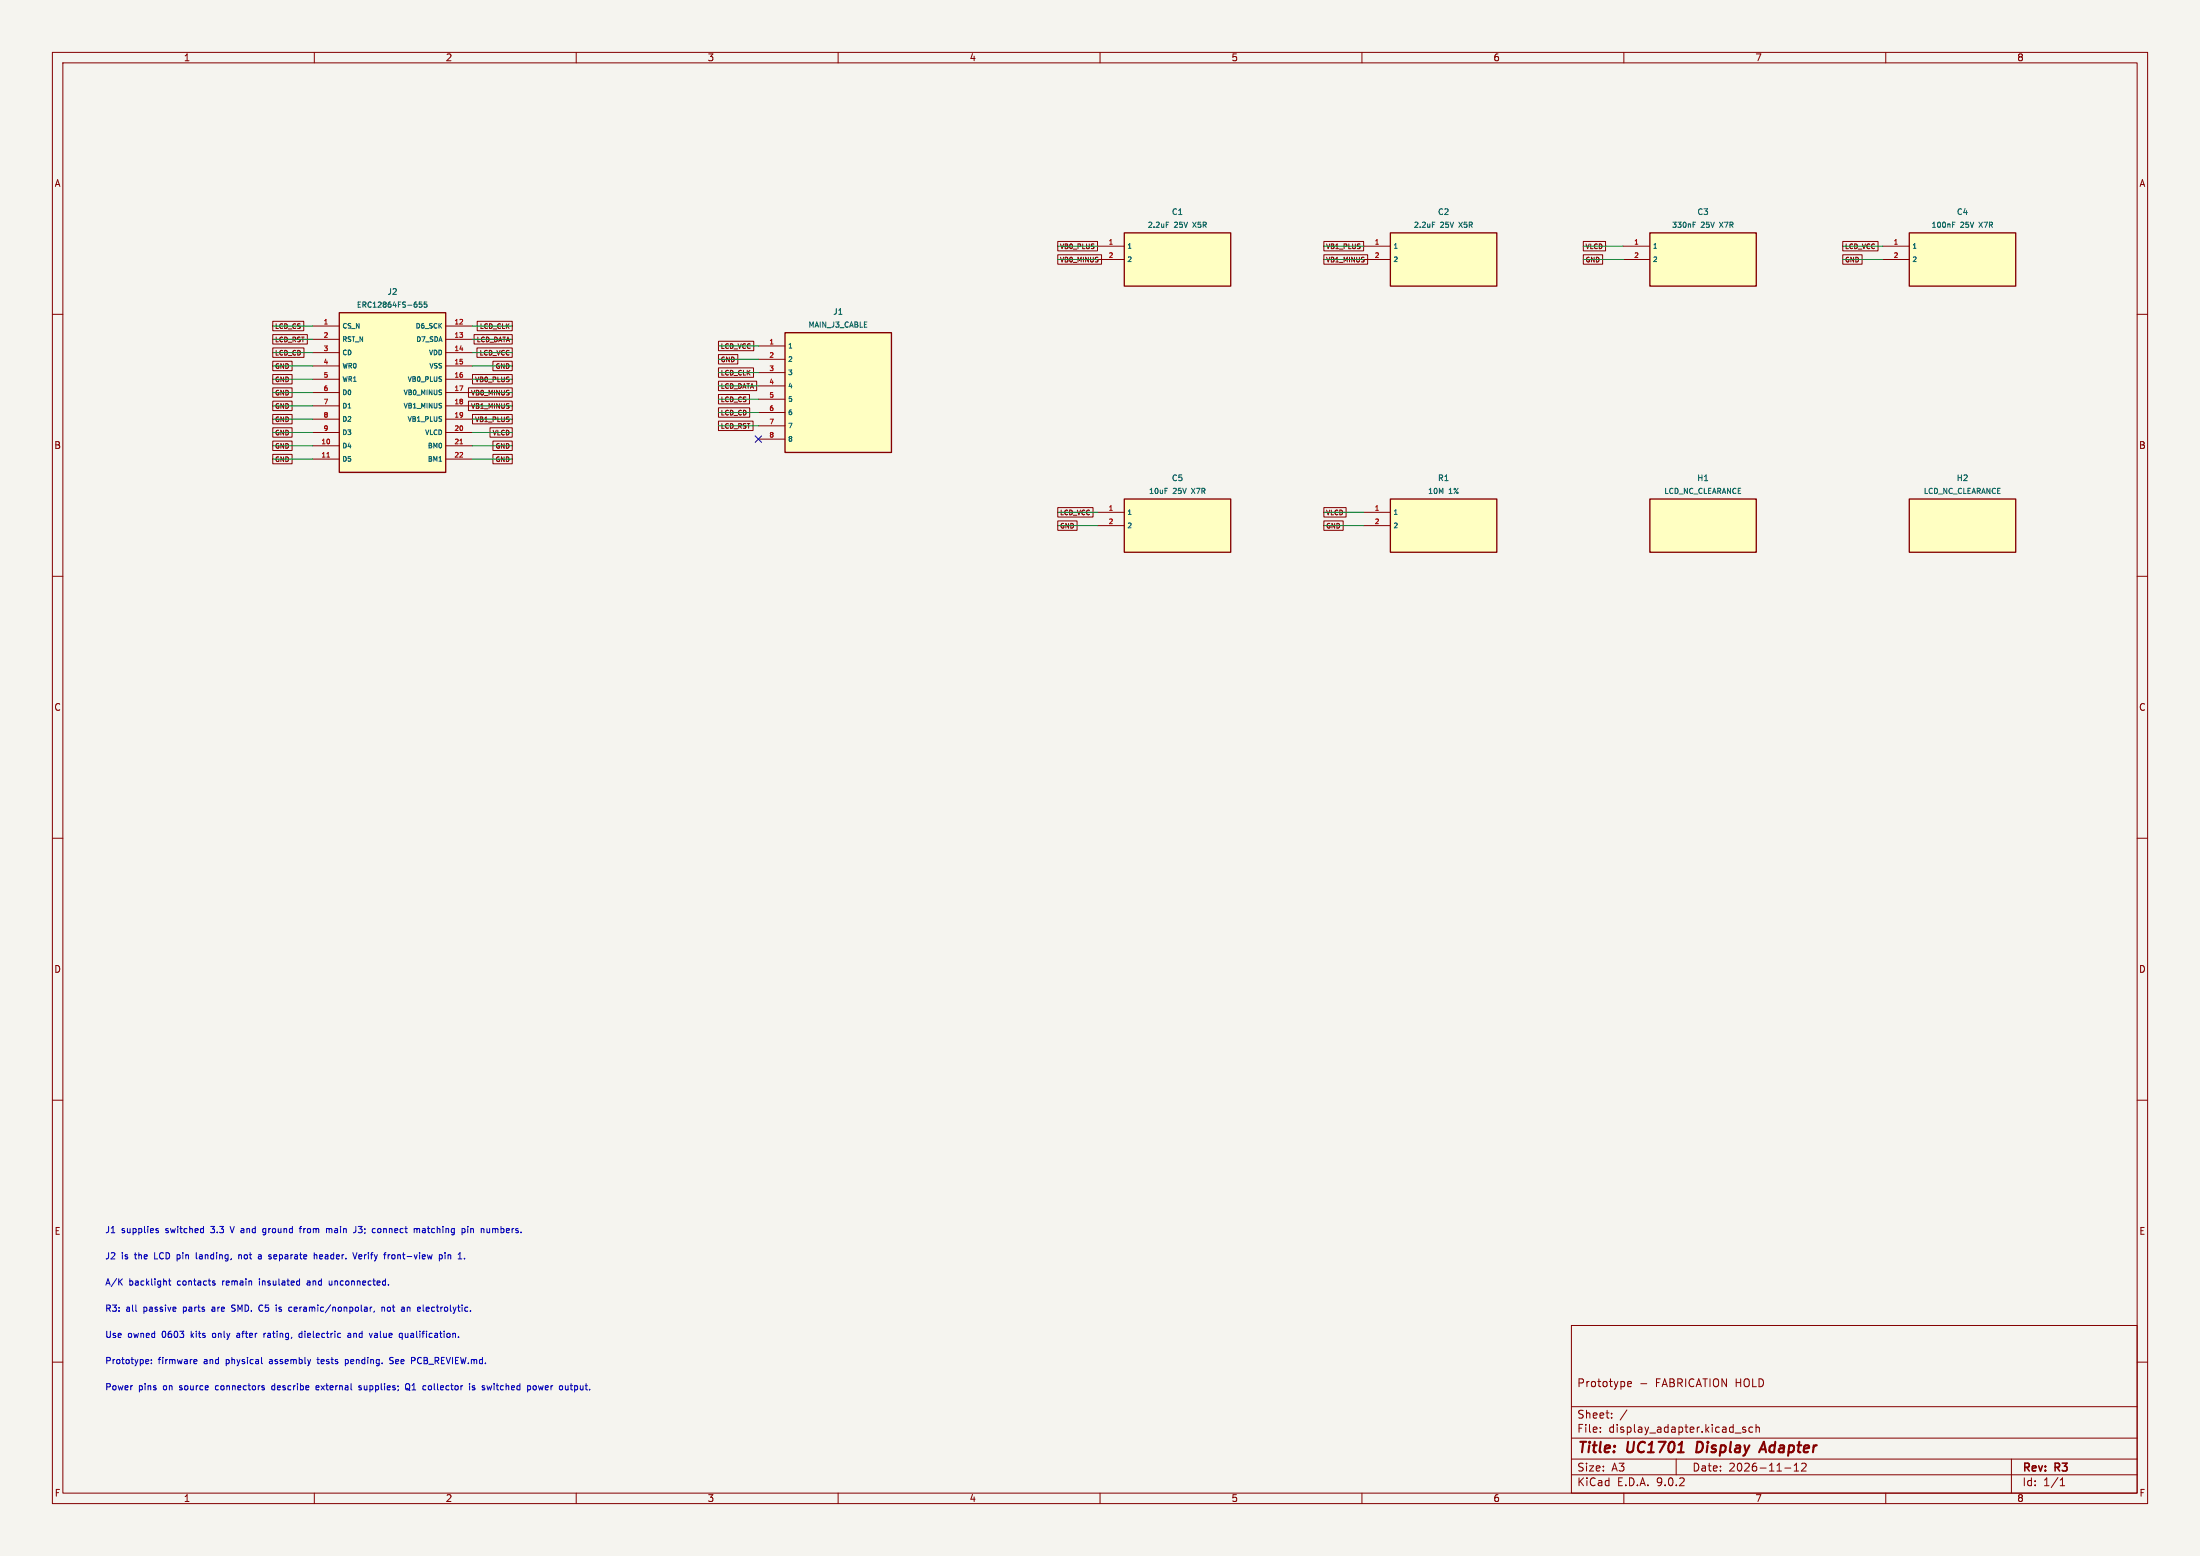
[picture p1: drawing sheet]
<svg xmlns="http://www.w3.org/2000/svg" width="420mm" height="297mm" viewBox="0 0 420 297" stroke-linecap="round" stroke-linejoin="round" font-family="sans-serif">
<path d="M0 0h420v297h-420z" fill="#f5f4ef" stroke="#f5f4ef" stroke-width=".19"/>
<g fill="none" stroke="#840000" stroke-width=".19">
<path d="M10 10h400v277h-400zM12 12h396v273h-396zM60 10v2M110 10v2M160 10v2M210 10v2M260 10v2M310 10v2M360 10v2M10 60h2M408 60h2M10 110h2"/>
<path d="M408 110h2M10 160h2M408 160h2M10 210h2M408 210h2M300 253h108v32h-108zM10 260h2M300 278.5h108M300 274.5h108M300 268.5h108M305.5 273.2v.2M305.5 272.5v.1"/>
<path d="M307.7 270.5v.2M307.7 269.8v.1M310.6 269.1l-1.3 1.9M310.7 264.2l.7-.2v-.2l-.5-.1-.2 .2 .1 .7h.6M313.2 264.1h1.2M320 278.5v3M331.2 273.5h1.2M333.2 272.5l-.3-.1-.2 .2v.2l.5 .2v.3h-.5M334.6 272.5l-.4-.1-.3 .3 .1 .6h.6M335.2 272.5l.2-.1 .4 .1 .1 .9M335.2 271.9v1.5M342.5 279.7l.4-.4v1.5"/>
<path d="M344.7 279.4v.5l-.8 .9h.9M384 278.5v6.5M408 260h2M60 285v2M110 285v2M160 285v2M210 285v2M260 285v2M300 281.5h108M310 285v2M340.7 280.2h1.2M342.5 280.8h.9"/>
<path d="M360 285v2M393.3 283.6h.9M393.3 282.5l.4-.4v1.5"/>
</g>
<path d="M324.1 275.2l-.3 2h.5M335.8 277.2l.9-2 .4 2M336.1 276.6h.9" fill="none" stroke="#840000" stroke-width=".4"/>
<path d="M265.4 44.5h20.3v10.1h-20.3z" fill="#ffffc2"/>
<path d="M265.4 44.5h20.3v10.1h-20.3z" fill="none" stroke="#840000" stroke-width=".25"/>
<path d="M260.3 47h5.1M260.3 49.5h5.1" fill="none" stroke="#840000" stroke-width=".19"/>
<path d="M273.4 42.4h.5" fill="none" stroke="#006464" stroke-width=".19"/>
<path d="M64.8 59.7h20.3v30.5h-20.3z" fill="#ffffc2"/>
<path d="M64.8 59.7h20.3v30.5h-20.3z" fill="none" stroke="#840000" stroke-width=".25"/>
<g fill="none" stroke="#840000" stroke-width=".19">
<path d="M59.7 62.2h5.1M59.7 64.8h5.1M59.7 67.3h5.1M59.7 69.9h5.1M59.7 72.4h5.1M59.7 74.9h5.1M59.7 77.5h5.1M85.1 62.2h5.1M85.1 64.8h5.1M85.1 67.3h5.1M85.1 69.9h5.1M85.1 72.4h5.1"/>
<path d="M85.1 74.9h5.1M85.1 77.5h5.1M59.7 80h5.1M59.7 82.6h5.1M59.7 85.1h5.1M59.7 87.6h5.1M85.1 80h5.1M85.1 82.6h5.1M85.1 85.1h5.1M85.1 87.6h5.1"/>
</g>
<path d="M62.4 87.3h.5M87.8 84.7h.5" fill="none" stroke="#a90000" stroke-width=".19"/>
<path d="M80.5 57.6h-.5v.5h.5v.4h-.5M81.5 57.6h-.5v.5h.4l.1 .4h-.5M83.8 88h.5" fill="none" stroke="#006464" stroke-width=".19"/>
<path d="M149.9 63.5h20.3v22.9h-20.3z" fill="#ffffc2"/>
<path d="M149.9 63.5h20.3v22.9h-20.3z" fill="none" stroke="#840000" stroke-width=".25"/>
<path d="M144.8 66h5.1M144.8 68.6h5.1M144.8 71.1h5.1M144.8 73.7h5.1M144.8 76.2h5.1M144.8 78.7h5.1M144.8 81.3h5.1M144.8 83.8h5.1" fill="none" stroke="#840000" stroke-width=".19"/>
<path d="M214.6 95.3h20.3v10.1h-20.3z" fill="#ffffc2"/>
<path d="M214.6 95.3h20.3v10.1h-20.3z" fill="none" stroke="#840000" stroke-width=".25"/>
<path d="M209.5 97.8h5.1M209.5 100.3h5.1" fill="none" stroke="#840000" stroke-width=".19"/>
<path d="M222.4 93.2h.5" fill="none" stroke="#006464" stroke-width=".19"/>
<path d="M214.6 44.5h20.3v10.1h-20.3z" fill="#ffffc2"/>
<path d="M214.6 44.5h20.3v10.1h-20.3z" fill="none" stroke="#840000" stroke-width=".25"/>
<path d="M209.5 47h5.1M209.5 49.5h5.1" fill="none" stroke="#840000" stroke-width=".19"/>
<path d="M222.6 42.4h.5" fill="none" stroke="#006464" stroke-width=".19"/>
<path d="M265.4 95.3h20.3v10.1h-20.3z" fill="#ffffc2"/>
<path d="M265.4 95.3h20.3v10.1h-20.3z" fill="none" stroke="#840000" stroke-width=".25"/>
<path d="M260.3 97.8h5.1M260.3 100.3h5.1" fill="none" stroke="#840000" stroke-width=".19"/>
<path d="M364.5 44.5h20.3v10.1h-20.3z" fill="#ffffc2"/>
<path d="M364.5 44.5h20.3v10.1h-20.3z" fill="none" stroke="#840000" stroke-width=".25"/>
<path d="M359.4 47h5.1M359.4 49.5h5.1" fill="none" stroke="#840000" stroke-width=".19"/>
<path d="M372.7 42.9h.4M372.7 42.4h.5" fill="none" stroke="#006464" stroke-width=".19"/>
<path d="M315 95.3h20.3v10.1h-20.3z" fill="#ffffc2"/>
<path d="M315 95.3h20.3v10.1h-20.3z" fill="none" stroke="#840000" stroke-width=".25"/>
<path d="M315 44.5h20.3v10.1h-20.3z" fill="#ffffc2"/>
<path d="M315 44.5h20.3v10.1h-20.3z" fill="none" stroke="#840000" stroke-width=".25"/>
<path d="M309.9 47h5.1M309.9 49.5h5.1" fill="none" stroke="#840000" stroke-width=".19"/>
<path d="M323.2 42.9h.3M323.2 42.4h.5" fill="none" stroke="#006464" stroke-width=".19"/>
<path d="M364.5 95.3h20.3v10.1h-20.3z" fill="#ffffc2"/>
<path d="M364.5 95.3h20.3v10.1h-20.3z" fill="none" stroke="#840000" stroke-width=".25"/>
<g fill="none" stroke="#840000" stroke-width=".19">
<path d="M201.9 46.1h7.6v1.8h-7.6zM201.9 48.6h8.4v1.8h-8.4zM252.7 46.1h7.6v1.8h-7.6zM252.7 48.6h8.4v1.8h-8.4zM302.3 48.6h3.6v1.8h-3.6zM302.3 46.1h4.2v1.8h-4.2zM351.8 46.1h6.7v1.8h-6.7zM351.8 48.6h3.7v1.8h-3.7zM52.1 61.3h5.9v1.8h-5.9zM52.1 79.1h3.7v1.8h-3.7zM52.1 76.6h3.7v1.8h-3.7zM52.1 74h3.7v1.8h-3.7z"/>
<path d="M52.1 71.5h3.7v1.8h-3.7zM52.1 63.9h6.6v1.8h-6.6zM52.1 66.4h5.9v1.8h-5.9zM52.1 68.9h3.7v1.9h-3.7zM89.4 76.6h8.4v1.8h-8.4zM89.4 74h8.4v1.8h-8.4zM90.2 79.1h7.6v1.8h-7.6zM90.2 71.5h7.6v1.8h-7.6zM90.5 63.9h7.3v1.8h-7.3zM91.1 66.4h6.7v1.8h-6.7zM91.1 61.3h6.7v1.8h-6.7zM94.1 68.9h3.7v1.9h-3.7z"/>
<path d="M137.2 70.2h6.6v1.8h-6.6zM137.2 77.8h5.9v1.8h-5.9zM137.2 75.3h5.9v1.8h-5.9zM137.2 72.8h7.2v1.8h-7.2zM137.2 67.7h3.6v1.8h-3.6zM137.2 65.1h6.7v1.8h-6.7zM52.1 84.2h3.7v1.8h-3.7zM52.1 86.7h3.7v1.8h-3.7zM52.1 81.6h3.7v1.9h-3.7zM93.5 81.6h4.3v1.9h-4.3zM94.1 86.7h3.7v1.8h-3.7zM94.1 84.2h3.7v1.8h-3.7z"/>
<path d="M137.2 80.4h6.6v1.8h-6.6zM201.9 96.9h6.8v1.8h-6.8zM201.9 99.4h3.7v1.8h-3.7zM252.7 96.9h4.3v1.8h-4.3zM252.7 99.4h3.7v1.8h-3.7z"/>
</g>
<g fill="none" stroke="#009600" stroke-width=".19">
<path d="M201.9 49.5h7.6M201.9 47h7.6M252.7 49.5h7.6M252.7 47h7.6M302.3 49.5h7.6M302.3 47h7.6M351.8 49.5h7.6M351.8 47h7.6M52.1 62.2h7.6M52.1 64.8h7.6M52.1 67.3h7.6M52.1 77.5h7.6"/>
<path d="M52.1 74.9h7.6M52.1 69.9h7.6M52.1 72.4h7.6M90.2 62.2h7.6M90.2 64.8h7.6M90.2 67.3h7.6M90.2 77.5h7.6M90.2 74.9h7.6M90.2 69.9h7.6M90.2 72.4h7.6M137.2 66h7.6M137.2 68.6h7.6"/>
<path d="M137.2 78.7h7.6M137.2 76.2h7.6M137.2 73.7h7.6M137.2 71.1h7.6M52.1 85.1h7.6M52.1 82.6h7.6M52.1 80h7.6M52.1 87.6h7.6M90.2 85.1h7.6M90.2 82.6h7.6M90.2 80h7.6M90.2 87.6h7.6"/>
<path d="M137.2 81.3h7.6M201.9 97.8h7.6M252.7 97.8h7.6M201.9 100.3h7.6M252.7 100.3h7.6"/>
</g>
<path d="M144.2 83.2l1.2 1.2M145.4 83.2l-1.2 1.2" fill="none" stroke="#000084" stroke-width=".19"/>
<g fill="none" stroke="#0000c2" stroke-width=".19">
<path d="M29.8 234.8l.4 .2 .1 .1-.2 .2-.3-.1M29.8 234.6h.4M37.5 239.1v1l.1 .2M38.7 234.5l.1 .1M38.8 234.1v1.2M38.8 235.2l-.1 .1M43.9 234.1l.4 1.2M45.6 239.5v.8M46 239.6h-.4M49.4 239.6h.4l.1 .7M49.9 239.8l-.5 .1M50.2 235.6h.4"/>
<path d="M50.6 234.5l-.3 .1-.1 .1v.5l.4 .1M57.1 234.5h.5M57.6 234.1l-.3 .2v1M60 239.6h.4l.1 .7M60 239.1v1.2M61.2 239.5l-.2 .2v.4l.2 .2M61.6 239.8l-.6 .1M62.3 234.6l.4-.1 .1 .2M62.3 234.5v.8M62.8 234.7v.6M63.3 234.6l-.3-.1-.2 .2M67.4 239.1l.4 1.2 .4-1.2"/>
<path d="M67.9 234.1v.9l-.1 .2M68.4 235.2l.5 .1M68.4 234.1h.7M68.9 239.5l-.4 .2 .1 .5 .3 .1M69.1 239.8l-.6 .1M72.5 234.5l-.4 .2 .1 .5 .3 .1M74.4 239.5l-.3 .2M74.9 239.6l-.1 .1 .1 .5M79.2 234.5l.4 .2M79.6 234.7l.2-.2 .2 .1 .1 .7M79.6 234.7v.6M83.9 239.6l.3-.1 .2 .2-.1 .5h-.4"/>
<path d="M83.9 239.5v1.2M85 239.1v.1M85 239.5v.8M85.5 239.5v.8M85.7 239.5l-.2 .1M88.3 234.5l.4 .1 .1 .1-.1 .5-.4 .1M89.3 234.1v.1M89.3 234.5v.8M89.9 234.5v.8M90 234.5l-.1 .1M93.5 235.2l-.4 .1M93.5 234.5v.8"/>
<path d="M22.8 244.6l.6 .7M23.4 244.1l-.7 .7M28 259.5l.3 .1 .1 .2-.6 .1M28.9 259.6v.1M32.2 244.5h.4M32.3 244.1v1l.3 .2M37.1 259.6l.3-.1 .2 .3-.6 .1M40.5 249.9v.3M40.6 244.6h.4M40.6 244.8l.5 .3-.1 .1-.3 .1M40.6 254.6v.6M44.2 250.2l.5 .1"/>
<path d="M44.7 249.1h-.3l-.2 .2 .1 .3 .4 .1M45.6 254.5l-.4 .1M45.6 254.8h-.2l-.2 .2v.2l.4 .1M49.4 240.2h.5M49.5 244.1v.1M49.5 244.5v.8M49.5 250.1l.4 .2M49.9 249.1l-.4 .2M50.4 254.5v.8M50.7 254.5l-.3 .2M51.5 259.9v.3M53.2 250.2l.4 .1"/>
<path d="M53.4 249.5l-.2 .2 .2 .2M55.6 249.5l.1 .1M55.7 250.2l-.1 .1M57.6 254.6l-.3-.1-.2 .2 .1 .5h.4M57.6 254.1v1.2M59 244.5l-.3 .1M59.1 244.8h-.3l-.2 .2 .1 .2 .4 .1M60.5 259.5h.5M60.7 259.1v1l.1 .2M62.8 244.5l.1 .7h.4M65.9 259.6h.5M65.9 259.5v1.2"/>
<path d="M66.4 254.6h.5l.1 .7M67 254.8l-.6 .2 .2 .3 .4-.1M70.7 249.5v.8M71 249.5l-.3 .2M71.5 250.2l-.1 .3M71.6 254.8l-.1 .2 .1 .3M71.6 254.5l-.1 .1M72.9 249.6h.5v.7M72.9 249.5v.8M74 249.6l-.1 .1 .1 .5M75.1 259.2l-.5-.1-.2 .2 .1 .3 .5 .2v.4l-.2 .1-.4-.1M76.7 254.5l.1 .1"/>
<path d="M76.8 254.5v1.2M76.8 255.2l-.1 .1M77.4 254.5v.6l.3 .2M77.8 249.5v.8M78.1 249.5l-.3 .1M79 259.1l.2 .2-.2 .4M80.8 250.1l.2 .2M28.3 260.2l-.3 .1M28.9 260.2v.1M37.1 260.2h.4M41.2 264.6v.6M49.9 260.1l.2 .2"/>
<path d="M50.3 264.9l.2 .2-.2 .2M50.3 264.5l.1 .1M52.3 264.5l-.3 .1-.1 .1v.5l.4 .1M60.8 264.6l-.3-.1-.2 .2 .1 .5h.4M60.9 264.8l-.6 .1M65.9 260.2h.5M69 264.6l-.3-.1-.2 .2 .1 .1 .4 .2v.2h-.5M77.5 264.3l.2-.2a.4 .4 0 0 1 .5 .4v.4a.4 .4 0 0 1-.4 .4 .4 .4 0 0 1-.4-.4zM77.6 265l.7 .4M81.9 264.6l-.1 .1 .1 .5M89.6 264.1v.1M89.6 264.5v.8"/>
<path d="M90.6 264.6l-.3-.1-.1 .2v.1l.4 .2v.2h-.4M93 264.5l.2 .8 .2-.6 .2 .6M101.1 264.5l.2 .2v.4l-.2 .2M101.9 264.6l.3-.1 .2 .2v.4l-.2 .2-.4-.2zM108.4 265.2h-.4M108.4 264.5v.8"/>
</g>
<g font-size="2.8" fill="#840000">
<text x="301" y="277.9">Title:</text>
<text x="310.6" y="277.9">UC1701</text>
<text x="324.7" y="277.9">Display</text>
<text x="337.8" y="277.9">Adapter</text>
</g>
<g font-size="2.1" fill="#840000">
<text x="301" y="265">Prototype</text>
<text x="316.1" y="265">FABRICATION HOLD</text>
<text x="301" y="273.7">File:</text>
<text x="301" y="271">Sheet:</text>
<text x="307.1" y="273.7">display_adapter.kicad_sch</text>
<text x="301" y="281.1">Size:</text>
<text x="307.6" y="281.1">A3</text>
<text x="323" y="281.1">Date:</text>
<text x="330" y="281.1">2026-11-12</text>
<text x="386" y="281.3">Rev:</text>
<text x="392.4" y="281.3">R3</text>
<text x="301" y="283.9">KiCad</text>
<text x="308.7" y="283.9">E.D.A.</text>
<text x="316.3" y="283.9">9.0.2</text>
<text x="386" y="283.9">Id:</text>
<text x="390.1" y="283.9">1/1</text>
</g>
<g font-size="1.8" fill="#840000">
<text x="35" y="11.9">1</text>
<text x="85" y="11.9">2</text>
<text x="135" y="11.9">3</text>
<text x="185" y="11.9">4</text>
<text x="235" y="11.9">5</text>
<text x="285" y="11.9">6</text>
<text x="335" y="11.9">7</text>
<text x="385" y="11.9">8</text>
<text x="10.3" y="35.9">A</text>
<text x="408.3" y="35.9">A</text>
<text x="10.3" y="85.9">B</text>
<text x="408.2" y="85.9">B</text>
<text x="10.3" y="135.9">C</text>
<text x="408.2" y="135.9">C</text>
<text x="10.3" y="185.9">D</text>
<text x="408.2" y="185.9">D</text>
<text x="10.3" y="235.9">E</text>
<text x="408.3" y="235.9">E</text>
<text x="10.3" y="285.9">F</text>
<text x="35" y="286.9">1</text>
<text x="85" y="286.9">2</text>
<text x="135" y="286.9">3</text>
<text x="185" y="286.9">4</text>
<text x="235" y="286.9">5</text>
<text x="285" y="286.9">6</text>
<text x="335" y="286.9">7</text>
<text x="385" y="286.9">8</text>
<text x="408.3" y="285.9">F</text>
</g>
<g font-size="1.7" fill="#0000c2">
<text x="20" y="235.6">J1</text>
<text x="23.2" y="235.6">supplies</text>
<text x="31.7" y="235.6">switched</text>
<text x="40.6" y="235.6">3.3</text>
<text x="44.6" y="235.6">V and</text>
<text x="51.1" y="235.6">ground</text>
<text x="58.4" y="235.6">from</text>
<text x="63.7" y="235.6">main</text>
<text x="69.2" y="235.6">J3;</text>
<text x="72.9" y="235.6">connect</text>
<text x="81.1" y="235.6">matching</text>
<text x="90.4" y="235.6">pin</text>
<text x="94.3" y="235.6">numbers.</text>
<text x="20" y="245.6">A/K</text>
<text x="20" y="240.6">J2</text>
<text x="23.2" y="240.6">is</text>
<text x="24.6" y="245.6">backlight</text>
<text x="25.9" y="240.6">the</text>
<text x="29.8" y="240.6">LCD pin</text>
<text x="34" y="245.6">contacts</text>
<text x="38.2" y="240.6">landing,</text>
<text x="42.8" y="245.6">remain</text>
<text x="46.5" y="240.6">not</text>
<text x="50" y="245.6">insulated</text>
<text x="50.5" y="240.6">a</text>
<text x="52.7" y="240.6">separate</text>
<text x="59.4" y="245.6">and</text>
<text x="61.6" y="240.6">header.</text>
<text x="63.8" y="245.6">unconnected.</text>
<text x="69.3" y="240.6">Verify</text>
<text x="75.4" y="240.6">front-view</text>
<text x="86.1" y="240.6">pin</text>
<text x="20" y="250.6">R3:</text>
<text x="24" y="250.6">all</text>
<text x="27.5" y="250.6">passive</text>
<text x="35.3" y="250.6">parts</text>
<text x="41" y="250.6">are</text>
<text x="45" y="250.6">SMD.</text>
<text x="50.4" y="250.6">C5</text>
<text x="53.9" y="250.6">is</text>
<text x="56.5" y="250.6">ceramic/nonpolar,</text>
<text x="74.5" y="250.6">not</text>
<text x="78.5" y="250.6">an</text>
<text x="81.8" y="250.6">electrolytic.</text>
<text x="20" y="255.6">Use</text>
<text x="24.4" y="255.6">owned</text>
<text x="31.1" y="255.6">0603</text>
<text x="36.8" y="255.6">kits</text>
<text x="41.1" y="255.6">only</text>
<text x="45.9" y="255.6">after</text>
<text x="51.3" y="255.6">rating,</text>
<text x="58.3" y="255.6">dielectric</text>
<text x="67.8" y="255.6">and</text>
<text x="72.2" y="255.6">value</text>
<text x="78.1" y="255.6">qualification.</text>
<text x="20" y="260.6">Prototype:</text>
<text x="30.2" y="260.6">firmware</text>
<text x="39.1" y="260.6">and</text>
<text x="43.5" y="260.6">physical</text>
<text x="52" y="260.6">assembly</text>
<text x="61.4" y="260.6">tests</text>
<text x="66.8" y="260.6">pending.</text>
<text x="75.6" y="260.6">See</text>
<text x="79.9" y="260.6">PCB_REVIEW.md.</text>
<text x="20" y="265.6">Power</text>
<text x="26.4" y="265.6">pins</text>
<text x="31.3" y="265.6">on</text>
<text x="34.6" y="265.6">source</text>
<text x="41.7" y="265.6">connectors</text>
<text x="52.6" y="265.6">describe</text>
<text x="61.3" y="265.6">external</text>
<text x="69.7" y="265.6">supplies;</text>
<text x="78.8" y="265.6">Q1</text>
<text x="82.4" y="265.6">collector</text>
<text x="91.4" y="265.6">is</text>
<text x="94.1" y="265.6">switched</text>
<text x="102.9" y="265.6">power</text>
<text x="109.3" y="265.6">output.</text>
</g>
<g font-size="1.5" fill="#006464">
<text x="223.6" y="41.2">C1</text>
<text x="274.4" y="41.2">C2</text>
<text x="323.9" y="41.2">C3</text>
<text x="373.5" y="41.2">C4</text>
<text x="73.9" y="56.5">J2</text>
<text x="159" y="60.3">J1</text>
<text x="223.6" y="92">C5</text>
<text x="274.4" y="92">R1</text>
<text x="323.9" y="92">H1</text>
<text x="373.4" y="92">H2</text>
</g>
<g font-size="1.4" fill="#006464">
<text x="219" y="43.7">2.2uF</text>
<text x="224.2" y="43.7">25V</text>
<text x="227.9" y="43.7">X5R</text>
<text x="269.8" y="43.7">2.2uF</text>
<text x="275" y="43.7">25V</text>
<text x="278.7" y="43.7">X5R</text>
<text x="319.1" y="43.7">330nF</text>
<text x="324.7" y="43.7">25V</text>
<text x="328.5" y="43.7">X7R</text>
<text x="368.6" y="43.7">100nF</text>
<text x="374.3" y="43.7">25V</text>
<text x="378" y="43.7">X7R</text>
<text x="68" y="58.9">ERC12864FS-655</text>
<text x="154.2" y="62.7">MAIN_J3_CABLE</text>
<text x="219.2" y="94.5">10uF</text>
<text x="223.9" y="94.5">25V</text>
<text x="227.7" y="94.5">X7R</text>
<text x="272.5" y="94.5">10M</text>
<text x="276.6" y="94.5">1%</text>
<text x="317.6" y="94.5">LCD_NC_CLEARANCE</text>
<text x="367.1" y="94.5">LCD_NC_CLEARANCE</text>
</g>
<g font-size="1.3" fill="#840000">
<text x="202.3" y="47.7">VB0_PLUS</text>
<text x="253.1" y="47.7">VB1_PLUS</text>
<text x="302.6" y="47.7">VLCD</text>
<text x="352.1" y="47.7">LCD_VCC</text>
<text x="202.3" y="50.3">VB0_MINUS</text>
<text x="253.1" y="50.3">VB1_MINUS</text>
<text x="302.6" y="50.3">GND</text>
<text x="352.1" y="50.3">GND</text>
<text x="52.4" y="63">LCD_CS</text>
<text x="52.4" y="65.5">LCD_RST</text>
<text x="90.8" y="65.5">LCD_DATA</text>
<text x="91.4" y="63">LCD_CLK</text>
<text x="52.4" y="68.1">LCD_CD</text>
<text x="52.4" y="70.6">GND</text>
<text x="91.4" y="68.1">LCD_VCC</text>
<text x="94.4" y="70.6">GND</text>
<text x="137.5" y="71.9">LCD_CLK</text>
<text x="137.5" y="69.3">GND</text>
<text x="137.5" y="66.8">LCD_VCC</text>
<text x="52.4" y="75.7">GND</text>
<text x="52.4" y="73.1">GND</text>
<text x="89.8" y="75.7">VB0_MINUS</text>
<text x="90.5" y="73.1">VB0_PLUS</text>
<text x="137.5" y="76.9">LCD_CS</text>
<text x="137.5" y="74.4">LCD_DATA</text>
<text x="52.4" y="83.3">GND</text>
<text x="52.4" y="80.8">GND</text>
<text x="52.4" y="78.2">GND</text>
<text x="89.8" y="78.2">VB1_MINUS</text>
<text x="90.5" y="80.8">VB1_PLUS</text>
<text x="93.9" y="83.3">VLCD</text>
<text x="137.5" y="82">LCD_RST</text>
<text x="137.5" y="79.5">LCD_CD</text>
<text x="52.4" y="85.8">GND</text>
<text x="52.4" y="88.4">GND</text>
<text x="94.4" y="88.4">GND</text>
<text x="94.4" y="85.8">GND</text>
<text x="202.3" y="98.5">LCD_VCC</text>
<text x="202.3" y="101.1">GND</text>
<text x="253.1" y="98.5">VLCD</text>
<text x="253.1" y="101.1">GND</text>
</g>
<g font-size="1.3" fill="#a90000">
<text x="211.5" y="46.7">1</text>
<text x="262.3" y="46.7">1</text>
<text x="311.9" y="46.7">1</text>
<text x="361.4" y="46.7">1</text>
<text x="211.5" y="49.3">2</text>
<text x="262.3" y="49.3">2</text>
<text x="311.9" y="49.3">2</text>
<text x="361.4" y="49.3">2</text>
<text x="61.7" y="62">1</text>
<text x="61.7" y="64.5">2</text>
<text x="86.6" y="62">12</text>
<text x="86.6" y="64.5">13</text>
<text x="146.8" y="65.8">1</text>
<text x="61.7" y="67.1">3</text>
<text x="61.7" y="69.6">4</text>
<text x="86.6" y="67.1">14</text>
<text x="86.6" y="69.6">15</text>
<text x="146.8" y="68.3">2</text>
<text x="146.8" y="70.9">3</text>
<text x="61.7" y="72.1">5</text>
<text x="61.7" y="74.7">6</text>
<text x="61.7" y="77.2">7</text>
<text x="86.6" y="72.1">16</text>
<text x="86.6" y="74.7">17</text>
<text x="86.6" y="77.2">18</text>
<text x="146.8" y="73.4">4</text>
<text x="146.8" y="75.9">5</text>
<text x="61.7" y="79.8">8</text>
<text x="61.7" y="82.3">9</text>
<text x="86.6" y="79.8">19</text>
<text x="86.6" y="82.3">20</text>
<text x="146.8" y="78.5">6</text>
<text x="146.8" y="81">7</text>
<text x="146.8" y="83.6">8</text>
<text x="61.2" y="84.8">10</text>
<text x="61.2" y="87.4">11</text>
<text x="86.6" y="84.8">21</text>
<text x="86.6" y="87.4">22</text>
<text x="211.5" y="97.5">1</text>
<text x="211.5" y="100.1">2</text>
<text x="262.3" y="97.5">1</text>
<text x="262.3" y="100.1">2</text>
</g>
<g font-size="1.3" fill="#006464">
<text x="215.1" y="47.7">1</text>
<text x="265.9" y="47.7">1</text>
<text x="315.5" y="47.7">1</text>
<text x="365" y="47.7">1</text>
<text x="215.1" y="50.2">2</text>
<text x="265.9" y="50.2">2</text>
<text x="315.5" y="50.2">2</text>
<text x="365" y="50.2">2</text>
<text x="65.3" y="62.9">CS_N</text>
<text x="65.3" y="65.4">RST_N</text>
<text x="79.2" y="62.9">D6_SCK</text>
<text x="79.3" y="65.4">D7_SDA</text>
<text x="65.3" y="68">CD</text>
<text x="65.3" y="70.5">WR0</text>
<text x="81.7" y="68">VDD</text>
<text x="81.8" y="70.5">VSS</text>
<text x="150.4" y="66.7">1</text>
<text x="150.4" y="69.3">2</text>
<text x="150.4" y="71.8">3</text>
<text x="65.3" y="73.1">WR1</text>
<text x="65.3" y="75.6">D0</text>
<text x="76.9" y="75.6">VB0_MINUS</text>
<text x="77.7" y="73.1">VB0_PLUS</text>
<text x="150.4" y="74.3">4</text>
<text x="150.4" y="76.9">5</text>
<text x="65.3" y="78.1">D1</text>
<text x="65.3" y="80.7">D2</text>
<text x="65.3" y="83.2">D3</text>
<text x="76.9" y="78.1">VB1_MINUS</text>
<text x="77.7" y="80.7">VB1_PLUS</text>
<text x="81" y="83.2">VLCD</text>
<text x="150.4" y="79.4">6</text>
<text x="150.4" y="82">7</text>
<text x="65.3" y="85.8">D4</text>
<text x="65.3" y="88.3">D5</text>
<text x="81.5" y="85.8">BM0</text>
<text x="81.5" y="88.3">BM1</text>
<text x="150.4" y="84.5">8</text>
<text x="215.1" y="98.5">1</text>
<text x="215.1" y="101">2</text>
<text x="265.9" y="98.5">1</text>
<text x="265.9" y="101">2</text>
</g>
</svg>
